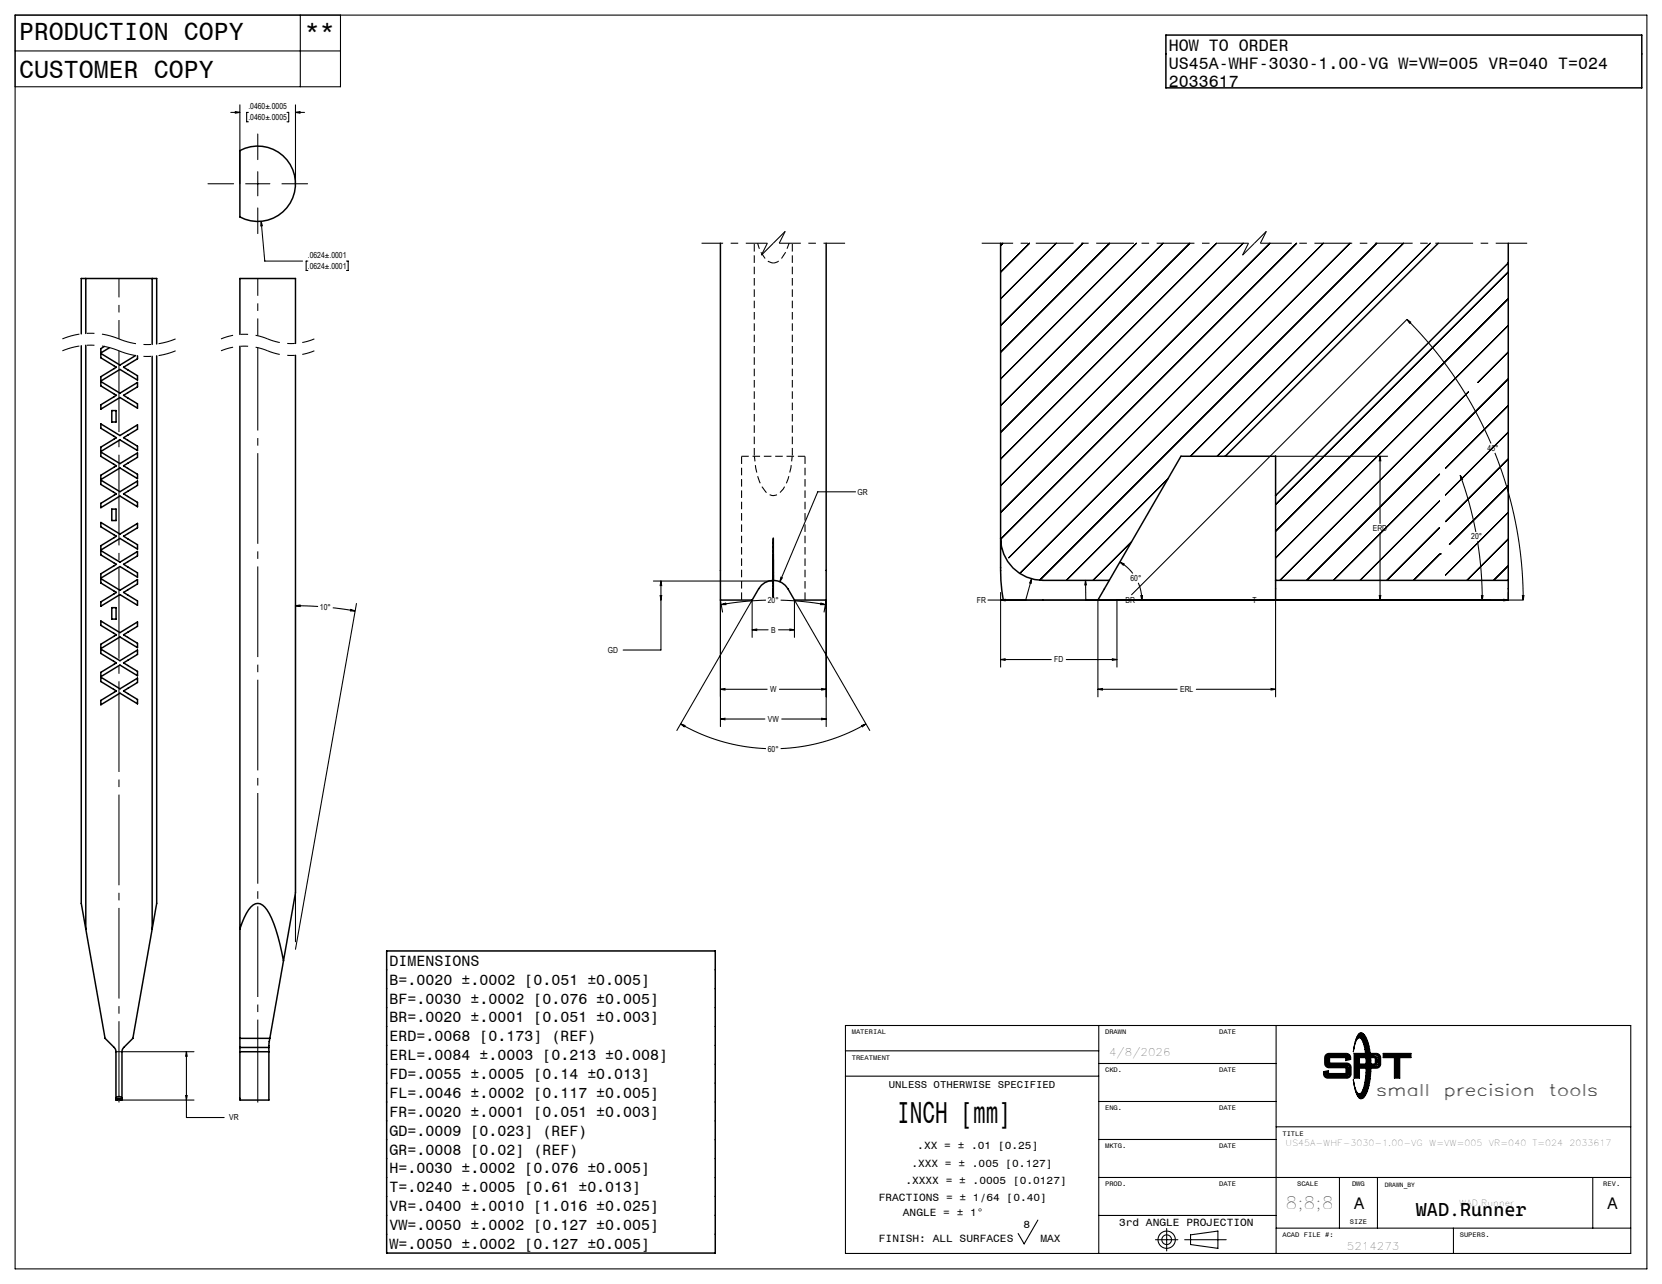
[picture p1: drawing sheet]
<svg xmlns="http://www.w3.org/2000/svg" width="279mm" height="216mm" viewBox="0 0 279 216" stroke-linecap="round" stroke-linejoin="round" font-family="sans-serif">
<g fill="none" stroke="#000" stroke-width=".25">
<path d="M196 5.9h80v8.9h-80zM40.3 25.3a6.3 6.3 0 0 1 9.4 5.6 6.3 6.3 0 0 1-9.4 5.6zM13.7 58.1v93.8l.7 4.3M14.4 46.8h-.7v9.3M14.4 46.8v9.3M14.4 58.1v98.1M14.4 46.8h11.2M17.6 58.3l-.6 .3v.7l1.4-.8M22.8 59.8l-2.6 1.6-3.2-2v.8l2.6 1.6-2.6 1.5v.8l3.2-2 2.9 1.8v-.7l-2.3-1.5 2.3-1.4v-.5M25.6 46.8h.7v11M25.6 46.8v11.1M25.6 59.9v96.3"/>
<path d="M26.3 59.8v92.1l-.7 4.3M40.3 56.2v-9.4h9.4v10.9M40.3 58.2v117.9M49.7 59.7v90.4l-2 11.5M121.1 40.9v60h5.3l1.1-1.9a2.84 2.84 0 0 1 5 0l1.1 1.9h5.3v-60M168.2 40.9v49.6M241.8 40.9l-35.8 35.8M253.6 40.9v3.3M253.6 44.2l-39.2 39.1M253.6 44.2v53.4M17 76l3.2 2 2.9-1.8v.7l-2.3 1.4 2.3 1.5v.7l-2.9-1.8-3.2 1.9v-.7l2.6-1.6-2.6-1.6zM17 71.3l3.2 1.9 2.9-1.8v.8l-2.3 1.4 2.3 1.4v.8l-2.9-1.8-3.2 1.9v-.7l2.6-1.6-2.6-1.6z"/>
<path d="M17 64.2l3.2 1.9 2.9-1.8v.7l-2.3 1.5 2.3 1.4v.7l-2.9-1.8-3.2 2v-.7l2.6-1.6-2.6-1.6zM18.8 69h.7v2h-.7zM206 76.7h8.4v6.6M206 76.7h-7.5l-12 20.9M17 97.3l3.2 2 2.9-1.8v.7l-2.3 1.4 2.3 1.4v.8l-2.9-1.8-3.2 1.9v-.7l2.6-1.6-2.6-1.6zM17 92.6l3.2 1.9 2.9-1.8v.8l-2.3 1.4 2.3 1.4v.8l-2.9-1.8-3.2 1.9v-.7l2.6-1.6-2.6-1.6zM17 87.8l3.2 2 2.9-1.8v.7l-2.3 1.5 2.3 1.4v.7l-2.9-1.8-3.2 2v-.7l2.6-1.6-2.6-1.6zM17 80.7l3.2 2 2.9-1.8v.7l-2.3 1.4 2.3 1.5v.7l-2.9-1.8-3.2 2v-.8l2.6-1.6-2.6-1.5zM18.8 85.6h.7v1.9h-.7zM130 90.5v9.9M168.2 90.5v1.3a55.1 55.1 0 0 0 .5 9.1h84.9v-3.3M168.2 90.5a7.1 7.1 0 0 0 7.1 7.1h11.2"/>
<path d="M186.5 97.6l-1.9 3.3M214.4 97.6v3.3M214.4 97.6h39.2M214.4 83.3v14.3M17 113.9l3.2 1.9 2.9-1.8v.8l-2.3 1.4 2.3 1.4v.7l-2.9-1.7-3.2 1.9v-.7l2.6-1.6-2.6-1.6zM17 109.1l3.2 2 2.9-1.8v.7l-2.3 1.5 2.3 1.4v.7l-2.9-1.8-3.2 2v-.7l2.6-1.6-2.6-1.6zM17 104.4l3.2 2 2.9-1.8v.7l-2.3 1.4 2.3 1.5v.7l-2.9-1.8-3.2 2v-.8l2.6-1.6-2.6-1.5zM18.8 102.2h.7v1.9h-.7zM14.4 156.2l3.3 18.4 1.6 1.6 .2 .4v8.1M25.6 156.2l-3.3 18.4-1.6 1.6-.2 .4v8.1M40.3 156.2l.4-1a5.2 5.2 0 0 1 2.3-3.2 1.7 1.7 0 0 1 1.9 1 25 25 0 0 1 2.8 8.6M65 159.9h55.2v50.8h-55.2z"/>
<path d="M40.3 176.1v.7M40.3 176.8l.1 8.2h4.8v-8.2M40.3 174.6h5.1M40.3 176.1h4.9M40.3 176.8h4.9M45.2 176.1v.7M47.7 161.6l-2.4 13.5-.1 1M19.5 184.7a.2 .2 0 0 0 .1 .3 .2 .2 0 0 0 .3-.1M19.5 184.7l.4 .2M19.5 184.7a.57 .57 0 0 1 1 0M19.5 184.7h.1M19.9 184.9h.2"/>
<path d="M20.5 184.7l-.4 .2M20.5 184.7h.1M20.5 184.7a.2 .2 0 0 1-.1 .3 .2 .2 0 0 1-.3-.1"/>
</g>
<path d="M124.7 76.7v24.2M135.3 76.7v24.2" fill="none" stroke="#000" stroke-width=".18" stroke-dasharray="1.3 .6" stroke-linecap="butt"/>
<path d="M135.3 76.7h-10.6" fill="none" stroke="#000" stroke-width=".18" stroke-dasharray="1.3 .6" stroke-dashoffset=".1" stroke-linecap="butt"/>
<path d="M127.4 40.9a5.5 5.5 0 0 0 1.8 3.1l.8 .2M130 44.2a2.44 2.44 0 0 0 2.1-1.8l.5-1.5" fill="none" stroke="#000" stroke-width=".18" stroke-dasharray="1.3 .6" stroke-dashoffset=".3" stroke-linecap="butt"/>
<path d="M126.8 76.7a10.1 10.1 0 0 0 2 6 1.72 1.72 0 0 0 2.9-.5 10.6 10.6 0 0 0 1.5-5.5" fill="none" stroke="#000" stroke-width=".18" stroke-dasharray="1.3 .6" stroke-dashoffset=".4" stroke-linecap="butt"/>
<path d="M126.8 40.9v35.8M133.2 76.7v-35.8" fill="none" stroke="#000" stroke-width=".18" stroke-dasharray="1.3 .6" stroke-dashoffset="-.1" stroke-linecap="butt"/>
<g fill="none" stroke="#000" stroke-width=".18">
<path d="M2.5 8.6h54.7M2.5 2.5h274.4v210.9h-274.4zM38.8 18.9h1.5M39.6 18.8l.7 .1-.7 .1zM40.3 17.6v13.3M41.8 18.9h-.3v1.6h.3M48.2 18.9h.3v1.6h-.3M49.7 17.6v13.3M49.7 18.9h1.5M49.7 18.9l.7-.1v.2zM50.5 2.5v12.1M57.2 2.5v12.1h-54.7"/>
<path d="M35 30.9h4.3M41.3 30.9h4.1M43.3 22.5v4.3M43.3 28.9v4M43.3 35v4.3M43.9 37.2l.6 6.7h6.4M43.9 37.2l.2 .8h-.3zM47.4 30.9h4.3M51.8 43.9h-.3v1.6h.3M58.2 43.9h.3v1.6h-.3M168.6 40.9l-.4 .4M173.1 40.9l-4.9 4.9"/>
<path d="M177.6 40.9l-9.4 9.4M182.1 40.9l-13.9 13.8M186.5 40.9l-18.3 18.3M191 40.9l-22.8 22.8M195.5 40.9l-27.3 27.3M200 40.9l-31.8 31.8M204.5 40.9l-36.3 36.3M209 40.9l-40.8 40.8M213.5 40.9l-45.3 45.3M218 40.9l-49.8 49.8M222.5 40.9l-52.9 52.9M227 40.9l-55.6 55.5"/>
<path d="M231.4 40.9l-56.6 56.7M235.9 40.9l-35.8 35.8M236.5 53.7l-46.3 46.3M236.5 53.7l.6 .5-.1 .1zM236.5 53.7a66.7 66.7 0 0 1 14.2 20.9M240.4 40.9l-35.8 35.8M253.6 45.7l-39.2 39.2M253.6 50.2l-39.2 39.1M253.6 54.7l-39.2 39.1M253.6 59.2l-5.2 5.1M214.4 76.7h18.9M232 76.7l.1 .8h-.2z"/>
<path d="M232 76.7v11.3M242 79.7l-17.8 17.9M243.3 78.5l-.3 .2M245.5 79.9l.4 .7-.3 .1zM245.5 79.9a61.5 61.5 0 0 1 2.6 9.5M246.9 65.9l-31.7 31.7M251.3 76.2a66.7 66.7 0 0 1 4.8 24.7M253.6 63.7l-33.9 33.9M253.6 68.2l-10.2 10.2M253.6 72.7l-10.6 10.5M253.6 77.2l-10.6 10.5M109.8 97.7h20.2"/>
<path d="M111.1 97.7v11.6h-6.3M111.1 97.7l.1 .8h-.2zM131.3 97.1l.2 .1-.4 .6zM143.8 82.7h-6.3l-6.4 15.1M168.2 99.6v12.6M173.4 97.3l-1 3.6M173.4 97.3l-.1 .8-.2-.1zM182.5 97.6v3.3M182.5 97.6l.1 .7h-.2zM188.3 94.5l.7 .3-.2 .2zM188.3 94.5a7.4 7.4 0 0 1 2.1 1.9M190.2 91.1l-6.5 6.5"/>
<path d="M191.4 98a7.4 7.4 0 0 1 .6 2.9M196.4 80.5l-17.1 17.1M232 89.6v11.3M242 84.2l-13.4 13.4M242 88.7l-8.9 8.9M242 93.2l-4.4 4.4M242.1 93.1h.1M248.4 91a61.5 61.5 0 0 1 .8 9.9M253.6 99.6v1.3M253.6 81.7l-9.9 9.9M253.6 86.1l-10.6 10.6M253.6 90.6l-7 7"/>
<path d="M253.6 95.1l-2.5 2.5M49.7 101.9v56.4M49.7 101.9l.7-.2v.3zM49.7 101.9l3.8 .1M55.9 102.2l3.8 .5M59 102.5l.7 .2h-.8zM59.9 101.5l-10.2 58.1M111 100.1h.2l-.1 .8zM121.1 115.9h7.9M121.1 115.9l.8-.1v.2zM121.2 101.7l.8-.3v.3zM121.5 102.9l-.4-2v21.3"/>
<path d="M126.4 107.2v-6.3l-12.6 21.9M126.4 105.9h2.7M126.4 105.9l.8-.1v.2zM128.8 100.9a50.5 50.5 0 0 0-7.6 .8M130.9 105.9h2.7M131 115.9h7.9M131.2 100.9a50.5 50.5 0 0 1 7.6 .8M132.8 105.8l.8 .1-.8 .1zM133.6 107.2v-6.3l12.6 21.9M138 101.4l.8 .3h-.8zM138.1 115.8l.8 .1-.8 .1zM138.5 102.9l.4-2v21.3"/>
<path d="M166.1 100.9h90M168.2 110.9h8.5M168.2 110.9l.8-.1v.2zM168.2 100.9l.8-.1v.2zM179.3 110.9h8.5M184.6 115.9h13.3M184.6 100.9v16.3M184.6 115.9l.7-.1v.2zM187 110.8l.8 .1-.8 .1zM187.8 100.9v11.3M191.8 100.1h.2v.8zM201.1 115.9h13.3"/>
<path d="M213.7 115.8l.7 .1-.7 .1zM214.4 100.9v16.3M231.9 100.1h.2l-.1 .8zM249.1 100.1h.2l-.1 .8zM252.8 100.8l.8 .1-.8 .1zM255.9 100.1h.3l-.1 .8zM114.4 121.7l.7 .3-.1 .2zM114.4 121.7a31.2 31.2 0 0 0 14.4 4.2M121.1 120.9h7.5M121.1 120.9l.8-.1v.2zM131.4 120.9h7.5M138.1 120.8l.8 .1-.8 .1z"/>
<path d="M144.9 122l.7-.3-.6 .5zM145.6 121.7a31.2 31.2 0 0 1-14.4 4.2M19.5 176.8h13.1M31.3 176.8v11.1h6.4M31.3 176.8l.2 .8h-.3zM142.1 172.4h132.1v38.4h-132.1zM142.1 176.7h42.6M184.7 172.4v38.4M184.7 178.8h29.8M214.5 172.4v38.4M223.1 177.8v1.1M223.4 179.1h3"/>
<path d="M226.6 177.7l.1 .2M226.7 179.4v1.3M227.6 177.1h1.9v.7h-1v1.1h1.1v.7h-1.1v1.7h-.9zM227.8 177.3h1.5l.1 .4h-1v1.4h1v.4h-1v1.6h-.6zM227.9 177.4h1.3v.1h-.9v1.7h1v.1h-1v1.7h-.4zM228.1 177.5v3.4M228.4 173.8a.69 .69 0 0 1 1.1 .5 13.7 13.7 0 0 1 0 9.9 .73 .73 0 0 1-.7 .6 .73 .73 0 0 1-.7-.7l-.3-.9-.3-1.6a3 3 0 0 0 1 2.3h.1a3.3 3.3 0 0 0 .9-2.4 12.8 12.8 0 0 0-.6-6.8 .45 .45 0 0 0-.5-.2 .45 .45 0 0 0-.4 .4l-.5 2 .5-2.2zM228.5 174a.51 .51 0 0 1 .6-.1 .51 .51 0 0 1 .3 .4 13.5 13.5 0 0 1 0 9.8l-.2 .3a.48 .48 0 0 1-.5 .2 .48 .48 0 0 1-.4-.4l-.1-.2a.67 .67 0 0 0 1-.6 14.4 14.4 0 0 0-.1-8.6 .6 .6 0 0 0-.9-.4zM228.6 174.1a1.55 1.55 0 0 1 1 1.4 15.2 15.2 0 0 1-.2 8.1l-.4 .5-.4 .2M228.8 174l-.3 .2a1.65 1.65 0 0 1 1.1 1.6 14.2 14.2 0 0 1-.4 7.9l-.3 .4-.4 .1 .3 .3M228.8 174h.1M228.8 174l.4 .2a7.5 7.5 0 0 1 1 4.4 9.9 9.9 0 0 1-1 5.6l-.4 .3"/>
<path d="M230.4 177.1h1a.72 .72 0 0 1 .7 .7v1.1a.72 .72 0 0 1-.7 .7h-.8v-.7l.5-.1 .1-.7-.2-.2-.5-.1zM230.6 177.3h.8a.58 .58 0 0 1 .6 .5v1.1a.58 .58 0 0 1-.6 .6h-.7v-.4l.4-.1 .2-.2v-.7l-.1-.4h-.6zM230.8 177.4h.7l.3 .4v1.3l-.3 .2h-.6v-.1l.3-.1 .3-.2v-1a.58 .58 0 0 0-.7-.4zM231.4 177.6l.3 .2v1.2l-.3 .2M232.5 177.1h4.7v.7h-1.9v3.5h-.9v-3.5h-1.9zM232.7 177.3h4.4v.4h-1.9v3.4h-.6v-3.4h-1.9zM232.8 177.4h4.1v.1h-1.9v3.5h-.3v-3.5h-1.9zM234.9 177.6v3.3M20 185h12.6M31.2 184.2h.3l-.2 .8zM142.1 181h42.6M184.7 191.6h29.8"/>
<path d="M184.7 198h89.5M184.7 185.2h29.8M214.5 189.5h59.7M222.5 180.6a.72 .72 0 0 0 .7 .7h3.2a.72 .72 0 0 0 .7-.7M222.5 180.6v-.4l.8-.2v.5h3v-1h-2.9a.72 .72 0 0 1-.7-.7v-1a.72 .72 0 0 1 .7-.7h2.9a.79 .79 0 0 1 .8 1l-.9 .2v-.5h-2.7v.9h2.9a.72 .72 0 0 1 .7 .8v1.1M222.6 180.6a.58 .58 0 0 0 .6 .5h3.2a.58 .58 0 0 0 .6-.5M222.6 180.6v-.3l.6-.1v.4h3.2v-1.2h-3a.58 .58 0 0 1-.6-.6v-1a.58 .58 0 0 1 .6-.5h2.9a.61 .61 0 0 1 .6 .7l-.5 .2v-.5h-3v1.2h3a.58 .58 0 0 1 .6 .6v1.1M222.8 180.6v-.2h.3v.4h3.5v-1.5h-3.2l-.3-.2-.1-1.3 .1-.3 .3-.1h2.9l.3 .1 .2 .4-.3 .1v-.5h-3.3v1.5l3.4 .1 .2 .3v1.2M222.8 180.6l.1 .3 .2 .1h3.3l.3-.1 .1-.3M222.9 180.5v.2M223.2 180.9h3.2M225.2 198v8.5"/>
<path d="M228.8 184.5h.1M231.6 198v8.5M267.8 198v8.5M174.5 205.2l-2.3 4-1-1.8M184.7 204.4h29.8M194.2 208.5h3.8M196.1 206.6v3.7M199.2 208.5h6.9M200.1 207.6l4.6-.6v2.9l-4.6-.6zM214.5 206.5h59.7M244.3 206.5v4.3"/>
<circle cx="196.1" cy="208.5" r=".81"/>
<circle cx="196.1" cy="208.5" r="1.45"/>
</g>
<path d="M45 59a10.2 10.2 0 0 0-7.8 0M45 57a10.2 10.2 0 0 0-7.8 0M52.8 59a10.2 10.2 0 0 1-7.8 0M52.8 57a10.2 10.2 0 0 1-7.8 0" fill="none" stroke="#000" stroke-width=".18" stroke-dasharray="6.3 1.3 1.3 1.3" stroke-dashoffset="4.2" stroke-linecap="butt"/>
<path d="M20 59a12.4 12.4 0 0 0-9.5 0M20 57a12.4 12.4 0 0 0-9.5 0M29.5 59a12.4 12.4 0 0 1-9.5 0M29.5 57a12.4 12.4 0 0 1-9.5 0" fill="none" stroke="#000" stroke-width=".18" stroke-dasharray="6.3 1.3 1.3 1.3" stroke-dashoffset="3.4" stroke-linecap="butt"/>
<path d="M43.3 185.4v-126.9" fill="none" stroke="#000" stroke-width=".18" stroke-dasharray="15.2 1.3 1.3 1.3" stroke-dashoffset="1.3" stroke-linecap="butt"/>
<path d="M43.3 56.5v-9.7" fill="none" stroke="#000" stroke-width=".18" stroke-dasharray="15.2 1.3 1.3 1.3" stroke-dashoffset="12.3" stroke-linecap="butt"/>
<path d="M20 185.4v-126.4" fill="none" stroke="#000" stroke-width=".18" stroke-dasharray="15.2 1.3 1.3 1.3" stroke-dashoffset="1.6" stroke-linecap="butt"/>
<path d="M20 57v-10.2" fill="none" stroke="#000" stroke-width=".18" stroke-dasharray="15.2 1.3 1.3 1.3" stroke-dashoffset="12.1" stroke-linecap="butt"/>
<path d="M129 40.9h-11.1M142.1 40.9h-11.1" fill="none" stroke="#000" stroke-width=".18" stroke-dasharray="6.3 1.3 1.3 1.3" stroke-dashoffset="2.7" stroke-linecap="butt"/>
<path d="M132 38.9l-2 2M212.9 38.9l-2 2M128 42.9l1-2M130 40.9l-2 2M131 40.9l1-2M208.9 42.9l1-2M210.9 40.9l-2 2M211.9 40.9l1-2" fill="none" stroke="#000" stroke-width=".18" stroke-dasharray="6.3 1.3 1.3 1.3" stroke-linecap="butt"/>
<path d="M209.9 40.9h-44.9M256.7 40.9h-44.8" fill="none" stroke="#000" stroke-width=".18" stroke-dasharray="6.3 1.3 1.3 1.3" stroke-dashoffset="1.1" stroke-linecap="butt"/>
<path d="M59 102.5l.7 .2h-.8zM49.7 101.9l.7-.2v.3zM31.2 184.2h.3l-.2 .8zM31.3 176.8l.2 .8h-.3zM43.9 37.2l-.1 .8h.3zM39.6 18.8l.7 .1-.7 .1zM49.7 18.9l.7-.1v.2zM121.1 115.9l.8-.1v.2zM138.1 115.8l.8 .1-.8 .1zM121.2 101.7h.8v-.3zM138 101.4v.3h.8zM121.1 120.9l.8-.1v.2zM138.1 120.8l.8 .1-.8 .1zM144.9 122l.1 .2 .6-.5zM114.4 121.7l.6 .5 .1-.2zM131.3 97.1l-.2 .7 .4-.6zM132.8 105.8l.8 .1-.8 .1zM126.4 105.9l.8-.1v.2zM111.1 97.7l.1 .8h-.2zM111 100.1h.2l-.1 .8zM168.2 110.9l.8-.1v.2zM187 110.8l.8 .1-.8 .1zM252.8 100.8l.8 .1-.8 .1zM168.2 100.9l.8-.1v.2zM249.1 100.1h.2l-.1 .8zM245.5 79.9l.4 .7-.3 .1zM191.8 100.1h.2v.8zM188.3 94.5l.7 .3-.2 .2zM184.6 115.9l.7-.1v.2zM213.7 115.8l.7 .1-.7 .1zM231.9 100.1h.2l-.1 .8zM232 76.7l.1 .8h-.2zM255.9 100.1h.3l-.1 .8zM236.5 53.7l.6 .5-.1 .1zM173.4 97.3l-.3 .7 .2 .1zM182.5 97.6l-.1 .7h.2z" fill="#000"/>
<text font-size="5.1" x="150.8" y="188.8">INCH [mm]</text>
<g font-size="4.2">
<text x="3.2" y="6.8">PRODUCTION COPY</text>
<text x="51.2" y="6.8">**</text>
<text x="3.2" y="13">CUSTOMER COPY</text>
</g>
<text font-size="3.2" x="238" y="204.5">WAD.Runner</text>
<g font-size="2.8">
<text x="196.5" y="8.5">HOW TO ORDER</text>
<text x="196.5" y="11.6">US45A-WHF-3030-1.00-VG W=VW=005 VR=040 T=024</text>
<text x="196.5" y="14.7">2033617</text>
<text x="231.4" y="184.3">small</text>
<text x="242.8" y="184.3">precision</text>
<text x="260.5" y="184.3">tools</text>
<text x="216.1" y="203.3">8;8;8</text>
<text x="227.7" y="203.3">A</text>
<text x="270.3" y="203.3">A</text>
</g>
<g font-size="2.5">
<text x="65.5" y="162.4">DIMENSIONS</text>
<text x="65.5" y="165.6">B=.0020 ±.0002 [0.051 ±0.005]</text>
<text x="65.5" y="168.7">BF=.0030 ±.0002 [0.076 ±0.005]</text>
<text x="65.5" y="171.9">BR=.0020 ±.0001 [0.051 ±0.003]</text>
<text x="65.5" y="175.1">ERD=.0068 [0.173] (REF)</text>
<text x="65.5" y="178.3">ERL=.0084 ±.0003 [0.213 ±0.008]</text>
<text x="65.5" y="181.4">FD=.0055 ±.0005 [0.14 ±0.013]</text>
<text x="65.5" y="184.6">FL=.0046 ±.0002 [0.117 ±0.005]</text>
<text x="65.5" y="187.8">FR=.0020 ±.0001 [0.051 ±0.003]</text>
<text x="65.5" y="191">GD=.0009 [0.023] (REF)</text>
<text x="65.5" y="194.1">GR=.0008 [0.02] (REF)</text>
<text x="65.5" y="197.3">H=.0030 ±.0002 [0.076 ±0.005]</text>
<text x="65.5" y="200.5">T=.0240 ±.0005 [0.61 ±0.013]</text>
<text x="65.5" y="203.7">VR=.0400 ±.0010 [1.016 ±0.025]</text>
<text x="65.5" y="206.8">VW=.0050 ±.0002 [0.127 ±0.005]</text>
<text x="65.5" y="210">W=.0050 ±.0002 [0.127 ±0.005]</text>
</g>
<g font-size="1.8">
<text x="186.5" y="177.6">4/8/2026</text>
<text x="153.2" y="196.2">.XXX = ± .005 [0.127]</text>
<text x="154.2" y="193.3">.XX = ± .01 [0.25]</text>
<text x="147.7" y="201.9">FRACTIONS = ± 1/64 [0.40]</text>
<text x="152.2" y="199">.XXXX = ± .0005 [0.0127]</text>
<text x="147.8" y="208.8">FINISH: ALL SURFACES</text>
<text x="151.8" y="204.5">ANGLE = ± 1°</text>
<text x="172.1" y="206.5">8</text>
<text x="174.9" y="208.8">MAX</text>
<text x="188.1" y="206.2">3rd ANGLE PROJECTION</text>
<text x="226.4" y="210.2">5214273</text>
</g>
<text font-size="1.7" x="149.4" y="183">UNLESS OTHERWISE SPECIFIED</text>
<g font-size="1.4">
<text x="41.8" y="18.4">.0460±.0005</text>
<text x="41.8" y="20.2">.0460±.0005</text>
<text x="51.8" y="43.4">.0624±.0001</text>
<text x="51.8" y="45.2">.0624±.0001</text>
<text x="250.1" y="75.8">45°</text>
<text x="144.1" y="83.2">GR</text>
<text x="230.8" y="89.3">ERD</text>
<text x="247.3" y="90.7">20°</text>
<text x="129.1" y="101.4">20°</text>
<text x="164.2" y="101.4">FR</text>
<text x="189.2" y="101.4">BR</text>
<text x="190" y="97.7">60°</text>
<text x="210.5" y="101.4">T</text>
<text x="53.8" y="102.6">10°</text>
<text x="129.6" y="106.4">B</text>
<text x="102.2" y="109.8">GD</text>
<text x="177.2" y="111.4">FD</text>
<text x="129.5" y="116.4">W</text>
<text x="198.4" y="116.4">ERL</text>
<text x="129.1" y="121.4">VW</text>
<text x="129.1" y="126.4">60°</text>
<text x="38.5" y="188.4">VR</text>
<text x="216.1" y="192.8">US45A-WHF-3030-1.00-VG</text>
<text x="240.3" y="192.8">W=VW=005</text>
<text x="250.3" y="192.8">VR=040</text>
<text x="257.7" y="192.8">T=024</text>
<text x="263.9" y="192.8">2033617</text>
<text x="245.3" y="202.8">WAD.Runner</text>
</g>
<g font-size="1.1">
<text x="143.2" y="173.9">MATERIAL</text>
<text x="185.8" y="173.9">DRAWN</text>
<text x="204.9" y="173.9">DATE</text>
<text x="143.2" y="178.2">TREATMENT</text>
<text x="185.8" y="180.3">CKD.</text>
<text x="204.9" y="180.3">DATE</text>
<text x="185.8" y="186.7">ENG.</text>
<text x="204.9" y="186.7">DATE</text>
<text x="215.6" y="191">TITLE</text>
<text x="185.8" y="193.1">MKTG.</text>
<text x="204.9" y="193.1">DATE</text>
<text x="185.8" y="199.5">PROD.</text>
<text x="204.9" y="199.5">DATE</text>
<text x="218.1" y="199.5">SCALE</text>
<text x="227.3" y="199.5">DWG</text>
<text x="232.8" y="199.5">DRAWN_BY</text>
<text x="269.5" y="199.5">REV.</text>
<text x="215.6" y="208">ACAD FILE #:</text>
<text x="226.9" y="205.9">SIZE</text>
<text x="245.4" y="208">SUPERS.</text>
</g>
</svg>
